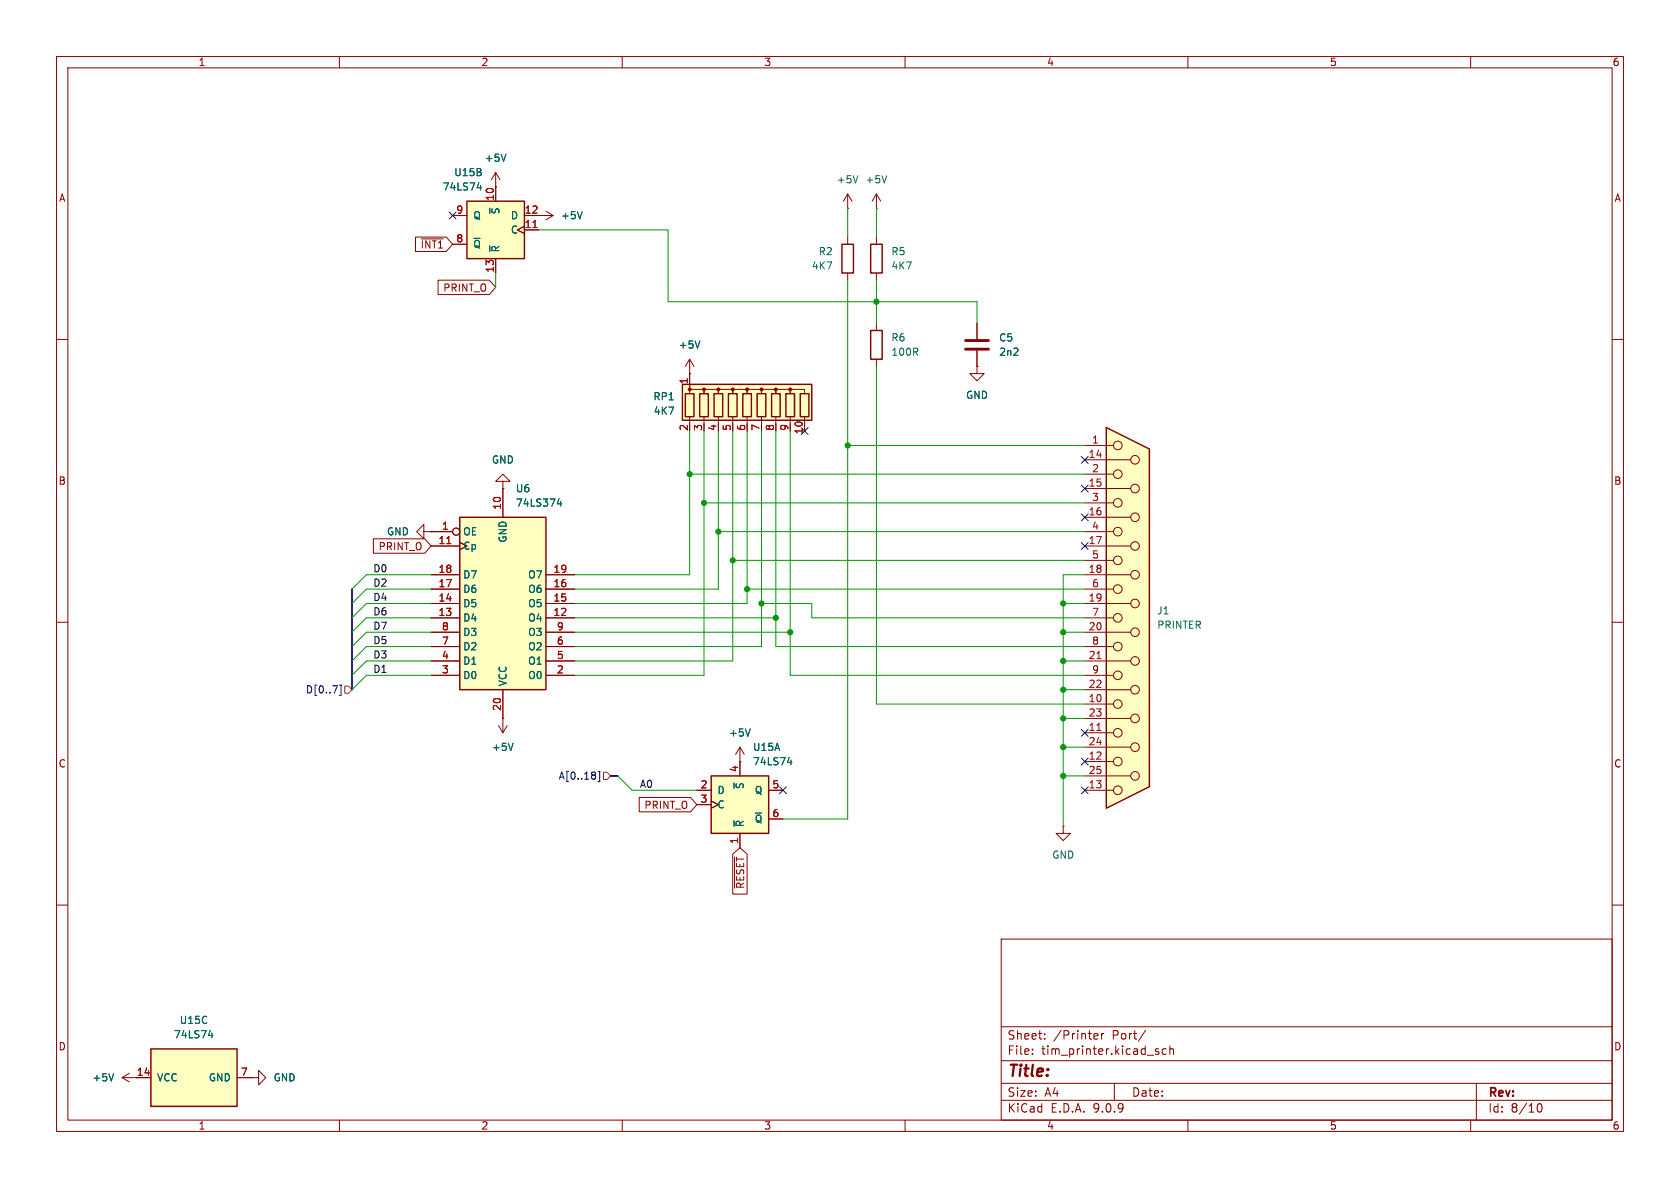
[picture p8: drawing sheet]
<svg xmlns="http://www.w3.org/2000/svg" width="297mm" height="210mm" viewBox="0 0 297 210" stroke-linecap="round" stroke-linejoin="round" font-family="sans-serif">
<g fill="none" stroke="#840000" stroke-width=".18">
<path d="M10 10h277v190h-277zM12 12h273v186h-273zM60 10v2M110 10v2M160 10v2M210 10v2M260 10v2M10 60h2M285 60h2M10 110h2M285 110h2M10 160h2"/>
<path d="M177 166h108v32h-108zM285 160h2M60 198v2M110 198v2M160 198v2M177 194.5h108M177 191.5h108M177 187.5h108M177 181.5h108M182.5 186.3v.1M182.5 185.5v.1M184.7 183.6v.1"/>
<path d="M184.7 182.8v.1M193.6 182.7l.4 .1 .1 .3-.7 .1M194 183.6l-.4 .1M194.7 182.7v1M195.2 182.7l-.3 .1-.2 .2M197 191.5v3M202.5 182.1l-1.3 2M204.3 185.8l.5 .2 .1 .1-.1 .2-.4 .1M204.3 185.5h.5M206.2 185.5l-.5-.1-.2 .3v.4l.1 .2h.6M206.8 185.5l.2-.1 .4 .1 .1 .9M206.8 184.9v1.5"/>
<path d="M210 198v2M260 198v2M261 191.5v6.5M271.7 195.7l.2-.5 .2-.1a.81 .81 0 0 1 .6 .6 .81 .81 0 0 1-.3 .8h-.4l-.3-.5"/>
</g>
<path d="M120.6 67.9h22.9v6.4h-22.9z" fill="#ffffc2"/>
<path d="M153.9 43.2h2.1v5.1h-2.1zM120.6 67.9h22.9v6.4h-22.9zM121.2 69.6h1.5v4.1h-1.5zM123.7 69.6h1.5v4.1h-1.5zM126.2 69.6h1.6v4.1h-1.6zM128.8 69.6h1.5v4.1h-1.5zM131.3 69.6h1.5v4.1h-1.5zM133.9 69.6h1.5v4.1h-1.5zM136.4 69.6h1.5v4.1h-1.5zM138.9 69.6h1.6v4.1h-1.6zM141.5 69.6h1.5v4.1h-1.5z" fill="none" stroke="#840000" stroke-width=".25"/>
<g fill="#840000" stroke="#840000" stroke-width=".18">
<circle cx="121.9" cy="68.8" r=".25"/>
<circle cx="124.5" cy="68.8" r=".25"/>
<circle cx="127" cy="68.8" r=".25"/>
<circle cx="129.5" cy="68.8" r=".25"/>
<circle cx="132.1" cy="68.8" r=".25"/>
<circle cx="134.6" cy="68.8" r=".25"/>
<circle cx="137.2" cy="68.8" r=".25"/>
<circle cx="139.7" cy="68.8" r=".25"/>
</g>
<g fill="none" stroke="#840000" stroke-width=".18">
<path d="M87.6 33h.1M87.6 30.5l-.7 1.3M87.6 30.5l.8 1.3M87.6 30.5v2.5M154.9 41.9v1.3M154.9 48.3v1.2M121.9 69.6v-.8h2.6v.8v-.8h2.5v.8v-.8h2.5v.8v-.8h2.6v.8v-.8h2.5v.8v-.8h2.6v.8v-.8h2.5v.8v-.8h2.5v.8M121.9 66h.1M121.9 63.5v5.1M121.9 73.7v1.2M121.9 63.5l-.7 1.3M121.9 63.5l.8 1.3"/>
<path d="M124.5 73.7v1.2M127 73.7v1.2M129.5 73.7v1.2M132.1 73.7v1.2M134.6 73.7v1.2M137.2 73.7v1.2M139.7 73.7v1.2M142.2 73.7v1.2M188 146.1v1.2h1.2l-1.2 1.3-1.3-1.3h1.3M188 146.1h.1"/>
</g>
<path d="M89.4 27.2l-.4 1.3M123.7 60.3l-.4 1.2" fill="none" stroke="#006464" stroke-width=".18"/>
<path d="M125.7 137.2h10.2v10.1h-10.2z" fill="#ffffc2"/>
<path d="M125.7 137.2h10.2v10.1h-10.2z" fill="none" stroke="#840000" stroke-width=".25"/>
<path d="M123.2 139.7h2.5M130.8 134.6h.1M130.8 132.1v5.1M130.8 132.1l-.8 1.3M130.8 132.1l.8 1.3M135.9 139.7h2.5M123.2 142.2h2.5M125.7 141.6l1.3 .6-1.3 .7M130.8 147.3v2.6M135.9 144.8h2.5" fill="none" stroke="#840000" stroke-width=".18"/>
<path d="M132.6 128.8l-.4 1.3M139.2 134.8h.8M139.8 134.4v.8M129.8 145.1v1" fill="none" stroke="#006464" stroke-width=".18"/>
<path d="M195.6 75.6l7.6 3.8v59.7l-7.6 3.8z" fill="#ffffc2"/>
<path d="M195.6 75.6l7.6 3.8v59.7l-7.6 3.8z" fill="none" stroke="#840000" stroke-width=".25"/>
<g fill="none" stroke="#840000" stroke-width=".18">
<path d="M95.2 38.1h.1M95.2 38.1h2.6M96.5 37.3l1.3 .8M97.8 38.1l-1.3 .8M191.8 78.7h5M191.8 81.3h8.1M191.8 83.8h5M191.8 86.4h8.1M191.8 88.9h5M191.8 91.4h8.1M191.8 94h5M191.8 96.5h8.1"/>
<path d="M191.8 99.1h5M191.8 101.6h8.1M191.8 104.1h5M191.8 106.7h8.1M191.8 109.2h5M191.8 111.8h8.1M191.8 114.3h5M191.8 116.8h8.1M191.8 119.4h5M191.8 121.9h8.1M191.8 124.5h5M191.8 127h8.1"/>
<path d="M191.8 129.5h5M191.8 132.1h8.1M191.8 134.6h5M191.8 137.2h8.1M191.8 139.7h5"/>
<circle cx="197.6" cy="78.7" r=".76"/>
<circle cx="197.6" cy="83.8" r=".76"/>
<circle cx="197.6" cy="88.9" r=".76"/>
<circle cx="197.6" cy="94" r=".76"/>
<circle cx="197.6" cy="99.1" r=".76"/>
<circle cx="200.7" cy="86.4" r=".76"/>
<circle cx="200.7" cy="91.4" r=".76"/>
<circle cx="200.7" cy="96.5" r=".76"/>
<circle cx="200.7" cy="81.3" r=".76"/>
<circle cx="197.6" cy="114.3" r=".76"/>
<circle cx="197.6" cy="104.1" r=".76"/>
<circle cx="197.6" cy="109.2" r=".76"/>
<circle cx="197.6" cy="119.4" r=".76"/>
<circle cx="200.7" cy="101.6" r=".76"/>
<circle cx="200.7" cy="106.7" r=".76"/>
<circle cx="200.7" cy="111.8" r=".76"/>
<circle cx="200.7" cy="116.8" r=".76"/>
<circle cx="197.6" cy="134.6" r=".76"/>
<circle cx="197.6" cy="129.5" r=".76"/>
<circle cx="197.6" cy="139.7" r=".76"/>
<circle cx="197.6" cy="124.5" r=".76"/>
<circle cx="200.7" cy="132.1" r=".76"/>
<circle cx="200.7" cy="127" r=".76"/>
<circle cx="200.7" cy="121.9" r=".76"/>
<circle cx="200.7" cy="137.2" r=".76"/>
</g>
<path d="M193.9 116.4h.7M193.9 129.1h.7" fill="none" stroke="#a90000" stroke-width=".18"/>
<path d="M102.9 37.4l-.4 1.3" fill="none" stroke="#006464" stroke-width=".18"/>
<path d="M82.5 35.6h10.2v10.1h-10.2z" fill="#ffffc2"/>
<path d="M82.5 35.6h10.2v10.1h-10.2z" fill="none" stroke="#840000" stroke-width=".25"/>
<path d="M80 38.1h2.5M87.6 33v2.6M92.7 38.1h2.5M80 43.2h2.5M87.6 45.7v2.6M92.7 40l-1.3 .6 1.3 .7M92.7 40.6h2.5M172.7 57.2v2.7M172.7 62v2.8M74.9 94v-1.3l-1.2 1.3 1.2 1.3v-1.3h1.3M76.2 94h.1" fill="none" stroke="#840000" stroke-width=".18"/>
<path d="M94.2 40.2h.7" fill="none" stroke="#a90000" stroke-width=".18"/>
<path d="M84.4 33.2h.7M85 32.8v.8" fill="none" stroke="#006464" stroke-width=".18"/>
<path d="M170.7 60.2h4.1M170.7 61.7h4.1" fill="none" stroke="#840000" stroke-width=".51"/>
<path d="M81.3 91.4h15.2v30.5h-15.2z" fill="#ffffc2"/>
<path d="M153.9 58.4h2.1v5.1h-2.1zM81.3 91.4h15.2v30.5h-15.2z" fill="none" stroke="#840000" stroke-width=".25"/>
<g fill="none" stroke="#840000" stroke-width=".18">
<path d="M154.9 57.2v1.2M154.9 63.5v1.3M76.2 96.5h5.1M76.2 94h3.8M88.9 85.1h1.3l-1.3-1.3-1.3 1.3h1.3v1.3M88.9 86.4h.1M88.9 86.4v5M76.2 119.4h5.1M76.2 116.8h5.1M76.2 114.3h5.1M76.2 111.8h5.1M76.2 109.2h5.1"/>
<path d="M76.2 106.7h5.1M76.2 104.1h5.1M76.2 101.6h5.1M96.5 119.4h5.1M96.5 116.8h5.1M96.5 114.3h5.1M96.5 111.8h5.1M96.5 109.2h5.1M96.5 106.7h5.1M96.5 104.1h5.1M96.5 101.6h5.1M88.1 128.3l.8 1.2"/>
<path d="M88.9 127h.1M88.9 121.9v7.6M89.7 128.3l-.8 1.2M44.4 190.5h1.3v-1.3l1.3 1.3-1.3 1.3v-1.3M44.4 190.5h.1"/>
<circle cx="80.6" cy="94" r=".63"/>
</g>
<path d="M79 96.1h.7" fill="none" stroke="#a90000" stroke-width=".18"/>
<path d="M98.8 88.1l-.3 1h.8M99.1 88.6v.9M90.7 131.4l-.4 1.3" fill="none" stroke="#006464" stroke-width=".18"/>
<path d="M26.7 185.4h15.2v10.2h-15.2z" fill="#ffffc2"/>
<path d="M148.8 43.2h2.1v5.1h-2.1zM26.7 185.4h15.2v10.2h-15.2z" fill="none" stroke="#840000" stroke-width=".25"/>
<g fill="none" stroke="#840000" stroke-width=".18">
<path d="M80 38.1h2.5M87.6 33h.1M87.6 33v2.6M92.7 38.1h2.5M95.2 38.1h.1M149.9 36.8h.1M149.9 34.3l.7 1.3M149.9 34.3l-.8 1.3M149.9 34.3v2.5M154.9 36.8h.1M154.9 34.3l-.7 1.3M154.9 34.3l.8 1.3"/>
<path d="M154.9 34.3v2.5M73.5 41.9h5.4l1.1 1.3-1.1 1.3h-5.4zM74.5 42.2h3.9M77.4 49.5h9.1l1.1 1.3-1.1 1.3h-9.1zM80 43.2h2.5M87.6 45.7v2.6M92.7 40l-1.3 .6 1.3 .7M92.7 40.6h2.5M149.9 41.9v1.3M149.9 48.3v1.2M172.7 57.2v2.7M121.9 66h.1"/>
<path d="M121.9 66v2.6M172.7 64.8v1.2h1.3l-1.3 1.3-1.3-1.3h1.3M172.7 64.8h.1M172.7 62v2.8M66 95.2h9.1l1.1 1.3-1.1 1.3h-9.1zM76.2 94h.1M76.2 96.5h5.1M76.2 94h3.8M88.9 86.4h.1M88.9 86.4v5M76.2 119.4h5.1M76.2 116.8h5.1"/>
<path d="M76.2 114.3h5.1M76.2 111.8h5.1M76.2 109.2h5.1M76.2 106.7h5.1M76.2 104.1h5.1M76.2 101.6h5.1M96.5 119.4h5.1M96.5 116.8h5.1M96.5 114.3h5.1M96.5 111.8h5.1M96.5 109.2h5.1M96.5 106.7h5.1"/>
<path d="M96.5 104.1h5.1M96.5 101.6h5.1M88.9 127h.1M88.9 121.9v5.1M123.2 139.7h2.5M130.8 134.6h.1M130.8 134.6v2.6M135.9 139.7h2.5M113 141h9.1l1.1 1.2-1.1 1.3h-9.1zM123.2 142.2h2.5M125.7 141.6l1.3 .6-1.3 .7M129.5 151l1.3-1.1 1.3 1.1v7.1h-2.6z"/>
<path d="M129.9 151.5v5.5M130.8 147.3v2.6M135.9 144.8h2.5M21.6 190.5h5.1M21.6 190.5l1.3 .8M22.9 189.7l-1.3 .8M41.9 190.5h2.5M44.4 190.5h.1"/>
<circle cx="80.6" cy="94" r=".63"/>
</g>
<g fill="none" stroke="#006464" stroke-width=".18">
<path d="M84.4 33.2h.7M85 32.8v.8M89.4 27.2l-.4 1.3M102.9 37.4l-.4 1.3M151.7 31.1l-.4 1.2M156.8 31.1l-.5 1.2M123.7 60.3l-.4 1.2M98.8 88.1l-.3 1h.8M99.1 88.6v.9M90.7 131.4l-.4 1.3M132.6 128.8l-.4 1.3M139.2 134.8h.8"/>
<path d="M139.8 134.4v.8M129.8 145.1v1M20.1 189.8l-.4 1.3M36.9 183h.7M37.5 182.6v.9"/>
</g>
<g fill="none" stroke="#000084" stroke-width=".18">
<path d="M79.4 37.5l1.2 1.2M80.6 37.5l-1.2 1.2M141.6 75.6l1.2 1.2M142.8 75.6l-1.2 1.2M191.2 95.9l1.2 1.2M191.2 90.8l1.2 1.2M191.2 85.8l1.2 1.2M191.2 80.7l1.2 1.2M192.4 85.8l-1.2 1.2M192.4 95.9l-1.2 1.2M192.4 90.8l-1.2 1.2M192.4 80.7l-1.2 1.2"/>
<path d="M60 121.1h.3v1.8h-.3M105.2 136.6v.3M105.2 137.1v.5M105.7 136.3h.3v1.9h-.3M137.8 139.1l1.2 1.2M139 139.1l-1.2 1.2M191.2 139.1l1.2 1.2M191.2 128.9l1.2 1.2M191.2 134l1.2 1.2M192.4 139.1l-1.2 1.2M192.4 128.9l-1.2 1.2M192.4 134l-1.2 1.2"/>
</g>
<path d="M61 121.3h.6l.6 .6-.6 .7h-.6zM106.7 136.5h.6l.6 .7-.6 .6h-.6z" fill="none" stroke="#725600" stroke-width=".18"/>
<path d="M62.2 104.1v17.8M107.9 137.2h1.3" fill="none" stroke="#000084" stroke-width=".3"/>
<g fill="none" stroke="#009600" stroke-width=".18">
<path d="M149.9 36.8v5.1M154.9 36.8v5.1M87.6 48.3v2.5M95.2 40.6h22.9v12.7h54.6v3.9M149.9 49.5v95.3h-11.5M154.9 49.5v7.7M121.9 76.2v25.4h-20.3M124.5 76.2v43.2h-22.9M127 76.2v27.9h-25.4M129.5 76.2v40.6h-27.9M132.1 76.2v30.5h-30.5M134.6 76.2v38.1h-33"/>
<path d="M137.2 76.2v38.1h54.6M139.7 76.2v43.2h52.1M149.9 78.7h41.9M154.9 64.8v59.7h36.9M121.9 83.8h69.9M124.5 88.9h67.3M127 94h64.8M129.5 99.1h62.3M76.2 119.4h-11.4l-2.6 2.5M76.2 106.7h-11.4l-2.6 2.5M76.2 111.8h-11.4l-2.6 2.5M76.2 104.1h-11.4l-2.6 2.6"/>
<path d="M76.2 116.8h-11.4l-2.6 2.6M76.2 109.2h-11.4l-2.6 2.6M76.2 114.3h-11.4l-2.6 2.5M76.2 101.6h-11.4l-2.6 2.5M101.6 111.8h38.1M101.6 109.2h35.6M132.1 104.1h59.7M134.6 106.7h8.9v2.5h48.3M188 106.7h3.8M188 111.8h3.8M188 116.8h3.8M191.8 101.6h-3.8v44.5"/>
<path d="M109.2 137.2l2.6 2.5h11.4M188 132.1h3.8M188 127h3.8M188 121.9h3.8M188 137.2h3.8"/>
</g>
<path d="M94.2 40.2h.7M79 96.1h.7" fill="none" stroke="#a90000" stroke-width=".18"/>
<g fill="#009600" stroke="#009600" stroke-width=".18">
<circle cx="188" cy="137.2" r=".46"/>
<circle cx="132.1" cy="104.1" r=".46"/>
<circle cx="188" cy="132.1" r=".46"/>
<circle cx="139.7" cy="111.8" r=".46"/>
<circle cx="134.6" cy="106.7" r=".46"/>
<circle cx="137.2" cy="109.2" r=".46"/>
<circle cx="149.9" cy="78.7" r=".46"/>
<circle cx="154.9" cy="53.3" r=".46"/>
<circle cx="121.9" cy="83.8" r=".46"/>
<circle cx="124.5" cy="88.9" r=".46"/>
<circle cx="127" cy="94" r=".46"/>
<circle cx="129.5" cy="99.1" r=".46"/>
<circle cx="188" cy="106.7" r=".46"/>
<circle cx="188" cy="111.8" r=".46"/>
<circle cx="188" cy="121.9" r=".46"/>
<circle cx="188" cy="127" r=".46"/>
<circle cx="188" cy="116.8" r=".46"/>
</g>
<text font-size="2.8" fill="#840000" x="178" y="190.9">Title:</text>
<g font-size="2.1" fill="#840000">
<text x="178" y="184">Sheet:</text>
<text x="186.2" y="184">/Printer</text>
<text x="196.7" y="184">Port/</text>
<text x="178" y="186.7">File:</text>
<text x="184.1" y="186.7">tim_printer.kicad_sch</text>
<text x="178" y="196.9">KiCad</text>
<text x="178" y="194.1">Size:</text>
<text x="184.7" y="194.1">A4</text>
<text x="185.7" y="196.9">E.D.A.</text>
<text x="193.3" y="196.9">9.0.9</text>
<text x="200" y="194.1">Date:</text>
<text x="263" y="194.3">Rev:</text>
<text x="263" y="196.9">Id:</text>
<text x="267.1" y="196.9">8/10</text>
</g>
<g font-size="1.8" fill="#840000">
<text x="35" y="11.9">1</text>
<text x="85" y="11.9">2</text>
<text x="135" y="11.9">3</text>
<text x="185" y="11.9">4</text>
<text x="235" y="11.9">5</text>
<text x="285" y="11.9">6</text>
<text x="10.3" y="35.9">A</text>
<text x="285.3" y="35.9">A</text>
<text x="74.3" y="44.1">~{INT1}</text>
<text x="78.3" y="51.8">PRINT_O</text>
<text x="10.3" y="85.9">B</text>
<text x="285.3" y="85.9">B</text>
<text x="66.8" y="97.5">PRINT_O</text>
<text x="10.3" y="135.9">C</text>
<text x="285.3" y="135.9">C</text>
<text x="113.8" y="143.2">PRINT_O</text>
<text x="131.8" y="157.2" transform="rotate(-90 131.8 157.2)">~{RESET}</text>
<text x="10.3" y="185.9">D</text>
<text x="285.3" y="185.9">D</text>
<text x="24.1" y="190.2">14</text>
<text x="35" y="199.9">1</text>
<text x="85" y="199.9">2</text>
<text x="135" y="199.9">3</text>
<text x="185" y="199.9">4</text>
<text x="235" y="199.9">5</text>
<text x="285" y="199.9">6</text>
</g>
<g font-size="1.8" fill="#006464">
<text x="85.6" y="28.8">+5V</text>
<text x="78.1" y="33.9">74LS74</text>
<text x="80.2" y="31.3">U15B</text>
<text x="147.8" y="32.6">+5V</text>
<text x="152.9" y="32.6">+5V</text>
<text x="83.6" y="39">Q</text>
<text x="88.5" y="38" transform="rotate(-90 88.5 38)">~{S}</text>
<text x="90.2" y="39">D</text>
<text x="90.2" y="41.5">C</text>
<text x="99.1" y="39">+5V</text>
<text x="83.6" y="44">~{Q}</text>
<text x="88.5" y="44.7" transform="rotate(-90 88.5 44.7)">~{R}</text>
<text x="143.4" y="47.9">4K7</text>
<text x="144.6" y="45.3">R2</text>
<text x="157.5" y="45.3">R5</text>
<text x="157.5" y="47.9">4K7</text>
<text x="119.9" y="61.8">+5V</text>
<text x="157.5" y="60.6">R6</text>
<text x="157.5" y="63.1">100R</text>
<text x="176.5" y="60.6">C5</text>
<text x="176.5" y="63.1">2n2</text>
<text x="115.4" y="71">RP1</text>
<text x="170.7" y="70.7">GND</text>
<text x="115.5" y="73.5">4K7</text>
<text x="86.9" y="82.1">GND</text>
<text x="91.1" y="89.8">74LS374</text>
<text x="91.1" y="87.2">U6</text>
<text x="68.3" y="94.8">GND</text>
<text x="81.8" y="94.8">OE</text>
<text x="81.8" y="97.4">Cp</text>
<text x="89.8" y="96" transform="rotate(-90 89.8 96)">GND</text>
<text x="81.8" y="107.5">D5</text>
<text x="81.8" y="105">D6</text>
<text x="81.8" y="102.5">D7</text>
<text x="93.3" y="107.5">O5</text>
<text x="93.3" y="105">O6</text>
<text x="93.3" y="102.5">O7</text>
<text x="81.8" y="112.6">D3</text>
<text x="81.8" y="110.1">D4</text>
<text x="93.3" y="112.6">O3</text>
<text x="93.3" y="110.1">O4</text>
<text x="204.5" y="108.8">J1</text>
<text x="204.5" y="111.4">PRINTER</text>
<text x="81.8" y="117.7">D1</text>
<text x="81.8" y="115.2">D2</text>
<text x="93.3" y="117.7">O1</text>
<text x="93.3" y="115.2">O2</text>
<text x="81.8" y="120.2">D0</text>
<text x="89.8" y="121.4" transform="rotate(-90 89.8 121.4)">VCC</text>
<text x="93.3" y="120.2">O0</text>
<text x="128.8" y="130.4">+5V</text>
<text x="86.9" y="132.9">+5V</text>
<text x="133" y="132.9">U15A</text>
<text x="133" y="135.5">74LS74</text>
<text x="126.7" y="140.6">D</text>
<text x="126.7" y="143.1">C</text>
<text x="131.7" y="139.6" transform="rotate(-90 131.7 139.6)">~{S}</text>
<text x="133.3" y="140.6">Q</text>
<text x="131.7" y="146.3" transform="rotate(-90 131.7 146.3)">~{R}</text>
<text x="133.3" y="145.6">~{Q}</text>
<text x="185.9" y="152">GND</text>
<text x="30.7" y="183.7">74LS74</text>
<text x="31.7" y="181.2">U15C</text>
<text x="16.2" y="191.4">+5V</text>
<text x="27.7" y="191.4">VCC</text>
<text x="36.8" y="191.4">GND</text>
<text x="48.3" y="191.4">GND</text>
</g>
<g font-size="1.8" fill="#a90000">
<text x="87.4" y="35.6" transform="rotate(-90 87.4 35.6)">10</text>
<text x="80.6" y="37.8">9</text>
<text x="92.7" y="37.8">12</text>
<text x="92.7" y="40.4">11</text>
<text x="80.6" y="42.9">8</text>
<text x="87.4" y="48.3" transform="rotate(-90 87.4 48.3)">13</text>
<text x="121.7" y="68" transform="rotate(-90 121.7 68)">1</text>
<text x="121.7" y="76.3" transform="rotate(-90 121.7 76.3)">2</text>
<text x="124.2" y="76.3" transform="rotate(-90 124.2 76.3)">3</text>
<text x="126.7" y="76.3" transform="rotate(-90 126.7 76.3)">4</text>
<text x="129.3" y="76.3" transform="rotate(-90 129.3 76.3)">5</text>
<text x="131.8" y="76.3" transform="rotate(-90 131.8 76.3)">6</text>
<text x="134.4" y="76.3" transform="rotate(-90 134.4 76.3)">7</text>
<text x="136.9" y="76.3" transform="rotate(-90 136.9 76.3)">8</text>
<text x="139.4" y="76.3" transform="rotate(-90 139.4 76.3)">9</text>
<text x="142" y="76.9" transform="rotate(-90 142 76.9)">10</text>
<text x="192.4" y="81">14</text>
<text x="193" y="78.5">1</text>
<text x="193" y="83.6">2</text>
<text x="192.4" y="86.1">15</text>
<text x="193" y="88.6">3</text>
<text x="78" y="93.7">1</text>
<text x="88.6" y="90.2" transform="rotate(-90 88.6 90.2)">10</text>
<text x="192.4" y="91.2">16</text>
<text x="193" y="93.7">4</text>
<text x="77.4" y="101.3">18</text>
<text x="77.4" y="96.3">11</text>
<text x="97.7" y="101.3">19</text>
<text x="192.4" y="96.3">17</text>
<text x="192.4" y="101.3">18</text>
<text x="193" y="98.8">5</text>
<text x="77.4" y="106.4">14</text>
<text x="77.4" y="103.9">17</text>
<text x="97.7" y="106.4">15</text>
<text x="97.7" y="103.9">16</text>
<text x="192.4" y="106.4">19</text>
<text x="193" y="103.9">6</text>
<text x="77.4" y="109">13</text>
<text x="78" y="111.5">8</text>
<text x="97.7" y="109">12</text>
<text x="98.4" y="111.5">9</text>
<text x="192.4" y="111.5">20</text>
<text x="193" y="109">7</text>
<text x="78" y="119.1">3</text>
<text x="78" y="116.6">4</text>
<text x="78" y="114">7</text>
<text x="98.4" y="119.1">2</text>
<text x="98.4" y="116.6">5</text>
<text x="98.4" y="114">6</text>
<text x="192.4" y="116.6">21</text>
<text x="193" y="114">8</text>
<text x="193" y="119.1">9</text>
<text x="88.6" y="125.8" transform="rotate(-90 88.6 125.8)">20</text>
<text x="192.4" y="121.7">22</text>
<text x="192.4" y="124.2">10</text>
<text x="192.4" y="126.7">23</text>
<text x="192.4" y="129.3">11</text>
<text x="192.4" y="131.8">24</text>
<text x="130.6" y="136.6" transform="rotate(-90 130.6 136.6)">4</text>
<text x="192.4" y="134.4">12</text>
<text x="192.4" y="136.9">25</text>
<text x="123.8" y="139.4">2</text>
<text x="123.8" y="142">3</text>
<text x="136.5" y="139.4">5</text>
<text x="192.4" y="139.4">13</text>
<text x="130.6" y="149.3" transform="rotate(-90 130.6 149.3)">1</text>
<text x="136.5" y="144.5">6</text>
<text x="42.5" y="190.2">7</text>
</g>
<g font-size="1.8" fill="#0f0f0f">
<text x="65.9" y="101.3">D0</text>
<text x="65.9" y="103.8">D2</text>
<text x="65.9" y="106.3">D4</text>
<text x="65.9" y="111.4">D7</text>
<text x="65.9" y="114">D5</text>
<text x="65.9" y="108.9">D6</text>
<text x="65.9" y="119">D1</text>
<text x="65.9" y="116.5">D3</text>
<text x="113" y="139.4">A0</text>
</g>
<g font-size="1.8" fill="#000084">
<text x="54" y="122.8">D[0..7]</text>
<text x="98.7" y="138">A[0..18]</text>
</g>
</svg>
